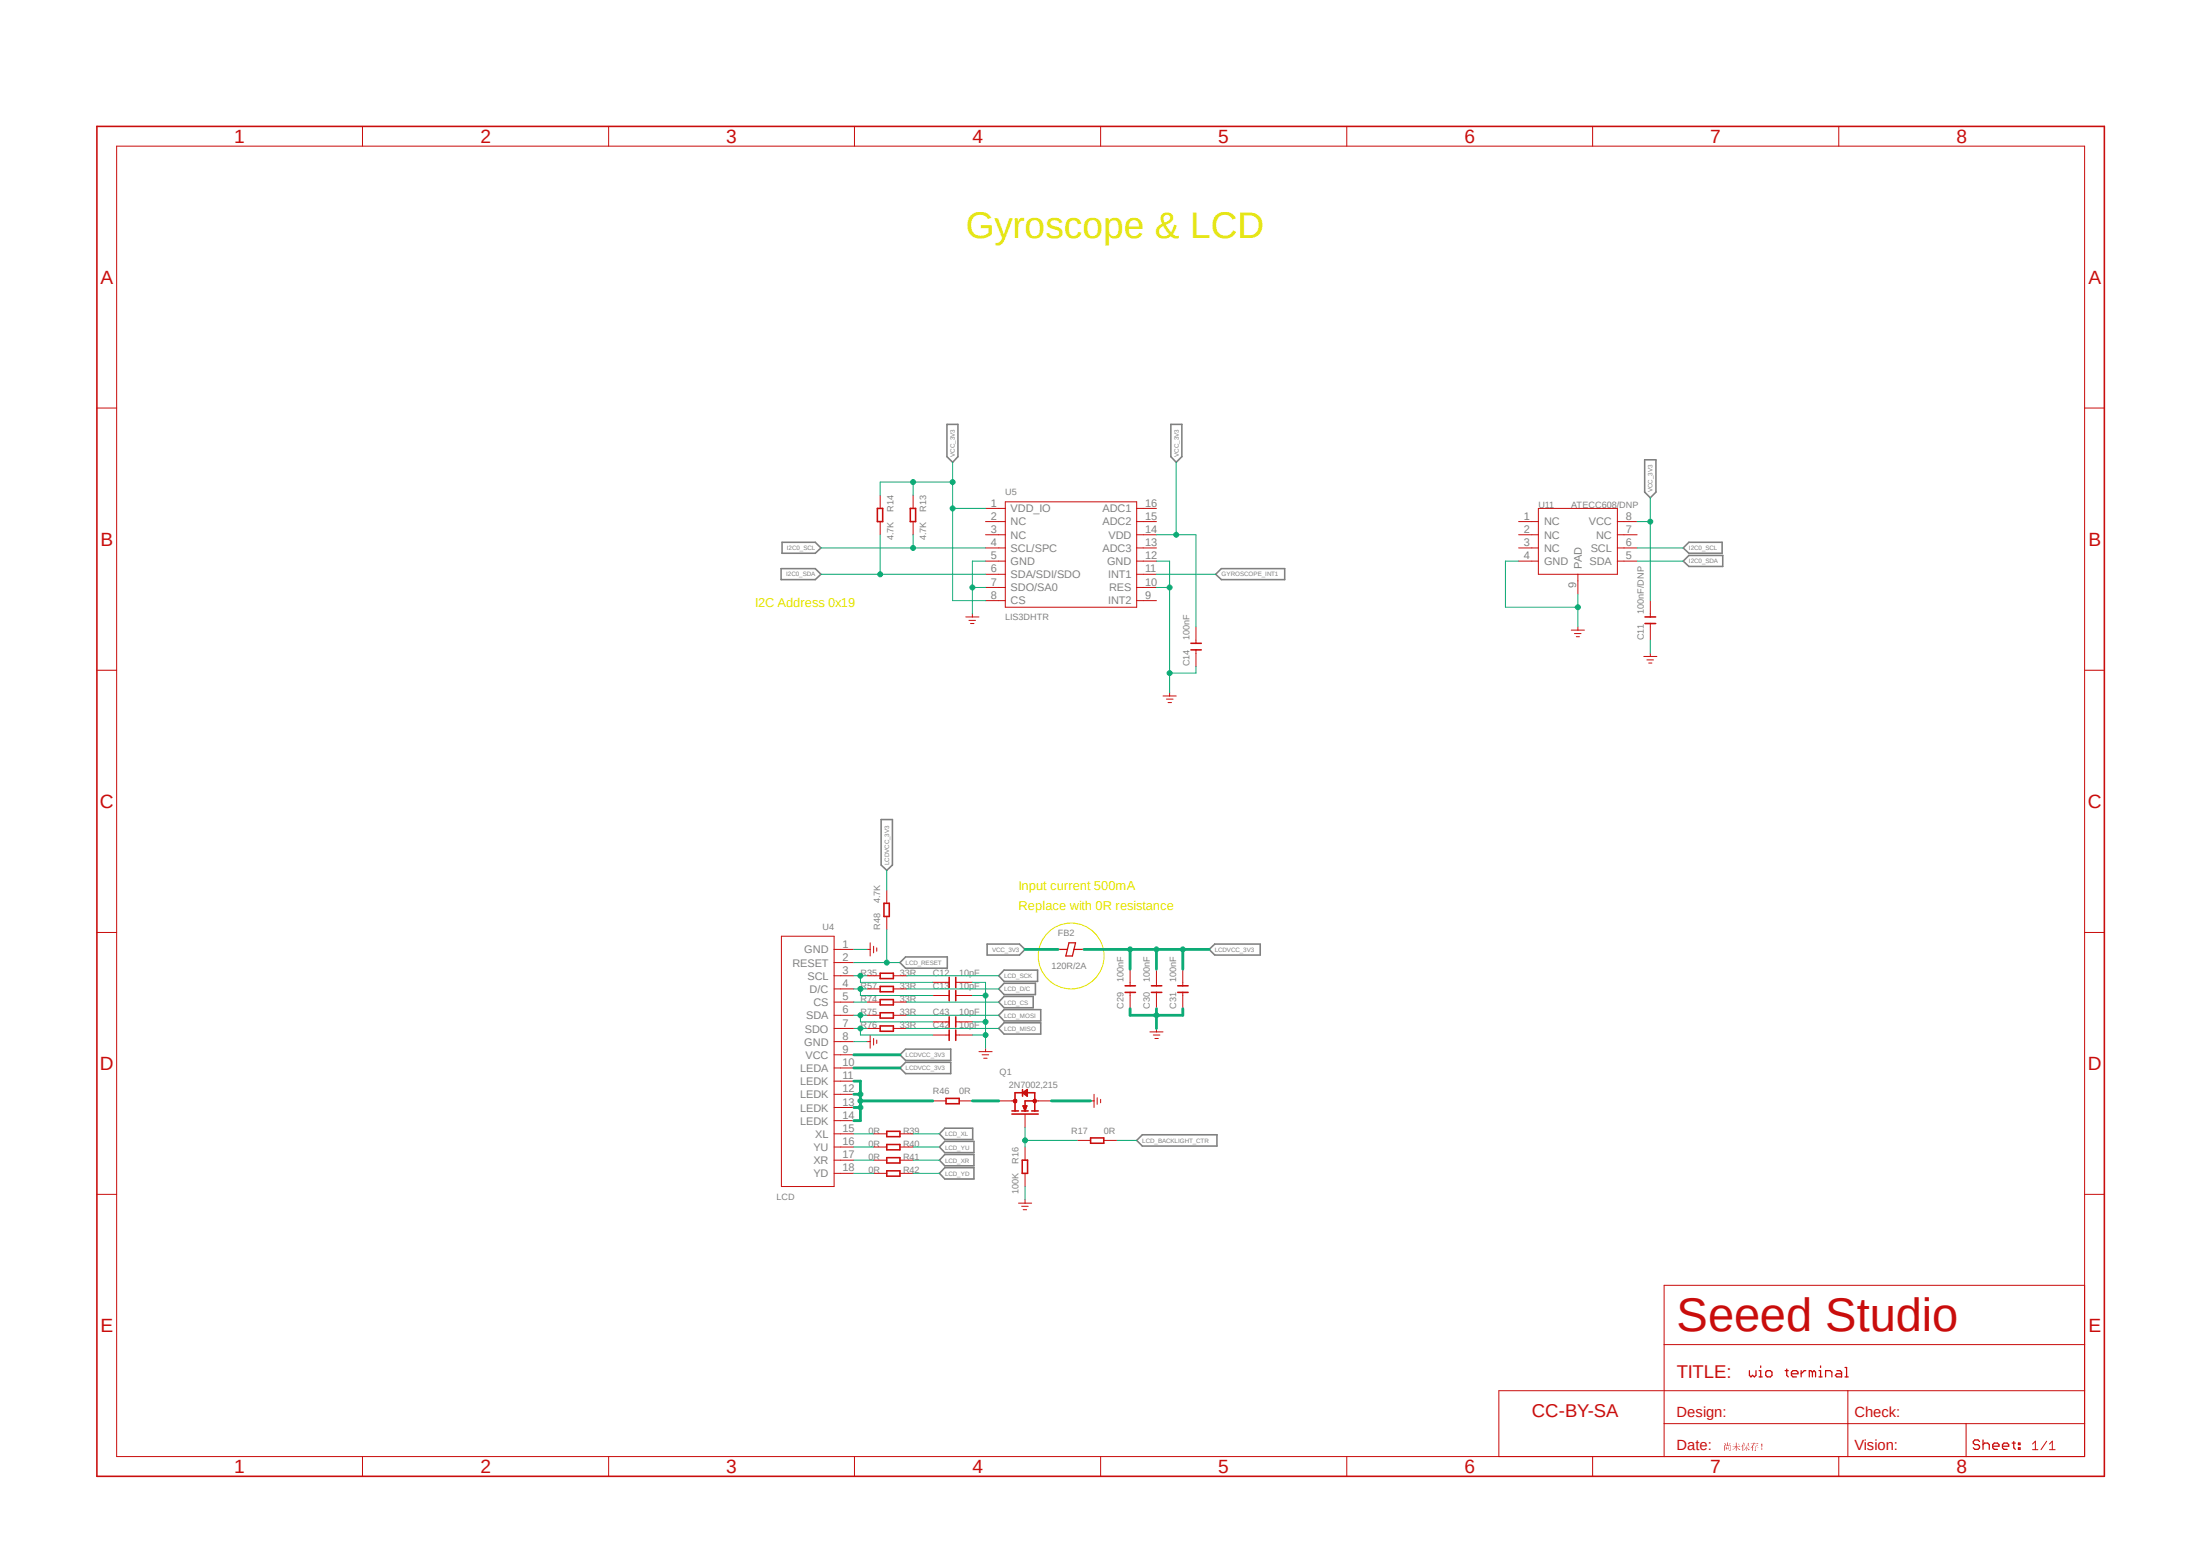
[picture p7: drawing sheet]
<svg xmlns="http://www.w3.org/2000/svg" width="297mm" height="210mm" viewBox="0 0 297 210" stroke-linecap="round" stroke-linejoin="round" font-family="sans-serif">
<path d="M12.7 16.8l88.6 188.9M284.4 16.8l-88.7 188.9" fill="none" stroke="#fff" stroke-width=".14"/>
<circle cx="144.6" cy="129" r="4.4" fill="none" stroke="#e6e600" stroke-width=".14"/>
<g fill="none" stroke="#808080" stroke-width=".21">
<path d="M127.8 57.3h1.5v4.3l-.7 .8-.8-.8zM158.1 57.3h1.5v4.3l-.8 .8-.7-.8zM105.5 76.8h4.6l.7 .7-.7 .7h-4.6zM105.6 73.2h4.5l.7 .8-.7 .7h-4.5zM164.1 77.5l.8-.7h8.5v1.4h-8.5zM222 62.1h1.6v4.3l-.8 .8-.8-.8zM227.2 75.7l.8-.7h4.6v1.5h-4.6zM227.2 74l.8-.8h4.5v1.5h-4.5zM119 110.6h1.5v6.2l-.8 .7-.7-.7zM122.3 129.2h5.6v1.5h-5.6l-.8-.8zM133.3 127.4h4.3l.8 .7-.8 .8h-4.3zM135.6 132.7h4.2v1.5h-4.2l-.8-.7z"/>
<path d="M135.6 134.5h3.9v1.5h-3.9l-.8-.7zM135.6 130.9h4.5v1.6h-4.5l-.8-.8zM135.6 136.3h4.9v1.5h-4.9l-.8-.8zM135.6 138h4.9v1.6h-4.9l-.8-.8zM163.2 128.1l.8-.7h6.1v1.5h-6.1zM122.3 141.6h6.1v1.5h-6.1l-.8-.7zM122.3 143.4h6.1v1.5h-6.1l-.8-.8zM127.6 152.3h3.7v1.5h-3.7l-.8-.8zM127.6 155.8h3.9v1.6h-3.9l-.8-.8zM127.6 154.1h3.9v1.5h-3.9l-.8-.8zM127.6 157.6h3.9v1.5h-3.9l-.8-.7zM154.2 153.2h10.1v1.5h-10.1l-.7-.8z"/>
</g>
<g fill="none" stroke="#c90d0c" stroke-width=".14">
<path d="M15.7 19.7h265.7v176.9h-265.7zM48.9 17.1v2.6M82.2 17.1v2.6M115.4 17.1v2.6M148.6 17.1v2.6M181.8 17.1v2.6M215 17.1v2.6M248.2 17.1v2.6M13.1 55.1h2.6M281.4 55.1h2.7M13.1 90.5h2.6M281.4 90.5h2.7"/>
<path d="M13.1 125.9h2.6M281.4 125.9h2.7M13.1 161.2h2.6M281.4 173.5h-56.7v23.1M281.4 161.2h2.7M48.9 196.6v2.7M82.2 196.6v2.7M115.4 196.6v2.7M148.6 196.6v2.7M181.8 196.6v2.7M215 196.6v2.7M224.6 187.7h-22.2v8.9"/>
<path d="M224.7 192.2h56.7M224.7 187.7h56.7M224.7 181.5h56.7M248.2 196.6v2.7M249.5 187.7v8.9M265.4 192.2v4.4M274.4 194.9l.4-.4v1.2M274.4 195.7h.7M276.3 194.5l-.8 1.2M276.7 195.7h.8M276.7 194.9l.4-.4v1.2"/>
</g>
<g fill="none" stroke="#c90d0c" stroke-width=".17">
<path d="M236.2 185v.6l.2 .2 .2-.2 .3 .2 .2-.2v-.6M237.5 185h.2v.8M237.5 185.8h.4M237.7 184.4v.2M238.6 185h.4l.2 .2v.4l-.2 .2h-.4l-.2-.2v-.4zM241 185h.4M241.2 184.8v.8l.2 .2M241.9 185.4h.8v-.2l-.2-.2h-.4l-.2 .2v.4l.2 .2h.4M243.2 185v.8M243.8 185h-.2l-.4 .4M244.7 185.2l-.2-.2h-.2v.8M244.7 185.2v.6"/>
<path d="M244.7 185.2l.2-.2 .2 .2v.6M245.6 185h.2v.8M245.6 185.8h.4M245.8 184.4v.2M246.5 185.8v-.8h.6l.2 .2v.6M248 185h.4l.2 .2v.6h-.6l-.2-.2 .2-.2h.6M249.1 185.8h.4M249.1 184.6h.2v1.2M267.3 194.6l-.3-.2h-.4l-.2 .2v.2l.2 .2h.4l.3 .2v.2l-.3 .2h-.4l-.2-.2M267.7 194.4v1.2M267.7 195l.2-.2h.5l.2 .2v.6M269 195.2h.9v-.2l-.2-.2h-.5l-.2 .2v.4l.2 .2h.5"/>
<path d="M270.3 195.2h.9v-.2l-.2-.2h-.4l-.3 .2v.4l.3 .2h.4M271.7 194.8h.4M271.9 194.6v.8l.2 .2M272.5 194.8h.2v.2h-.2zM272.5 195.4h.2v.2h-.2z"/>
</g>
<path d="M13.1 17.1h271v182.2h-271z" fill="none" stroke="#c90d0c" stroke-width=".21"/>
<path d="M232.8 194.8l.2 .1v.2zM233 195.2l.4 .1-.1 .4v-.1l-.3 .1zM233.1 195.3v.2h.2v-.2zM232.7 195.1h.5v-.4h.1v.4l.3-.3v.1l-.2 .2h.3l-.1 .7-.3-.1h.3v-.5h-.8v.6h-.1zM234 194.9h.4v-.2l.1 .1-.1 .1h.3h.1h-.4v.3h.4v-.1l.1 .1h-.4l.4 .5-.2-.1-.3-.4v.6v-.5l-.6 .4 .5-.5h-.4h.5v-.3zM235.5 194.8h.5v-.1l.1 .1v.4l-.3-.1v.2l.3-.1 .1 .1h-.3l.3 .4h-.1l-.3-.4v.5v-.4l-.4 .4 .3-.5h-.3h.4v-.2l-.3 .1zM235.6 194.8v.3h.4v-.3zM235.4 194.7l.1 .1-.2 .2 .1 .1-.1 .7h-.1v-.7l-.1 .2zM236.3 194.9h.4l.1-.2 .1 .1-.1 .1h.4l.1-.1 .1 .1h-.6a.91 .91 0 0 0-.2 .9v-.5l-.3 .2 .4-.6zM236.7 195.1l.5-.1 .1 .1-.2 .1v.2l.2-.1 .1 .1h-.3l-.1 .4-.1-.1h.1v-.3h-.3h.3v-.2h.1l.1-.1zM237.8 195.6a.1 .1 0 0 1 .2 0 .1 .1 0 0 1-.2 0zM237.8 194.9h.1v.5z" fill="#c90d0c"/>
<g fill="none" stroke="#c90d0c" stroke-width=".14">
<path d="M118.8 66.8v1.8M118.8 70.4v1.8M123.3 66.8v1.8M123.3 70.4v1.8M133.1 68.6h2.6M133.1 70.4h2.6M133.1 72.2h2.6M133.1 74h2.6M133.1 75.7h2.6M133.1 77.5h2.6M133.1 79.3h2.6M135.7 67.7h17.8v14.3h-17.8z"/>
<path d="M153.5 68.6h2.6M153.5 70.4h2.6M153.5 72.2h2.6M153.5 74h2.6M153.5 75.7h2.6M153.5 77.5h2.6M153.5 79.3h2.6M130.4 83.3h1.8M130.8 83.7h.9M131 84.2h.5M131.3 82.8v.5M133.1 81.1h2.6"/>
<path d="M153.5 81.1h2.6M157 93.9h1.8M157.5 94.4h.9M157.7 94.8h.5M157.9 93.5v.4M161.5 84.6v2.2M161.5 87.7v2.3M105.5 126.4h7.1v33.7h-7.1zM112.6 128.1h2.7M112.6 129.9h2.7M112.6 131.7h2.7M112.6 133.5h2.7"/>
<path d="M112.6 135.3h2.7M112.6 137h2.7M112.6 138.8h2.7M117.1 128.1h.4M117.5 127.3v1.7M117.5 139.7v1.8M117.9 127.7v.9M118.4 127.9v.5M112.6 140.6h2.7M112.6 142.4h2.7M112.6 144.1h2.7M112.6 145.9h2.7"/>
<path d="M112.6 147.7h2.7M112.6 149.5h2.7M112.6 151.3h2.7M112.6 153h2.7M112.6 154.8h2.7M112.6 156.6h2.7M112.6 158.4h2.7M117.1 140.6h.4M117.9 140.2v.9M118.4 140.4v.4M136.6 148.6h.4M139.7 148.6h.5"/>
</g>
<g fill="none" stroke="#c90d0c" stroke-width=".21">
<path d="M118.4 68.6h.8v1.8h-.8zM122.9 68.6h.7v1.8h-.7zM160.8 87.7h1.4M160.8 86.8h1.4M136.6 149.9h.9M136.6 150.4h3.6M137 149.9v-2.4h2.7v2.4M137.9 149.9h.9M138 147.5l.7-.4v.9zM138 147.1v.9M138.1 149.3l.3 .6 .2-.6M138.1 149.3h.5"/>
<path d="M138.1 149.3l.3 .4M138.4 147.5l.3 .2M138.4 147.5l.2 .2M138.6 147.3l-.2 .2M138.6 149.3l-.2 .4M138.6 149.3l-.3 .3M138.7 147.3l-.3 .2M139.3 149.9h.9M139.7 148.6h-1.3v1.1"/>
</g>
<path d="M136.9 148.4l.1-.1 .2 .1v.4l-.2 .1-.1-.1-.1-.2 .3-.1v.2l-.3-.1z" fill-rule="evenodd" fill="#c90d0c"/>
<path d="M136.9 148.4l.1-.1 .2 .1v.4l-.2 .1-.1-.1-.1-.2 .3-.1v.2l-.3-.1z" fill="none" stroke="#c90d0c" stroke-width=".14"/>
<path d="M139.5 148.4l.2-.1 .2 .1 .1 .2-.1 .2-.2 .1-.2-.1-.1-.2 .4-.1v.2l-.4-.1z" fill-rule="evenodd" fill="#c90d0c"/>
<g fill="none" stroke="#c90d0c" stroke-width=".14">
<path d="M205 70.4h2.7M205 72.2h2.7M205 74h2.7M205 75.7h2.7M207.7 68.6h10.7v8.9h-10.7zM213 77.5v2.7M218.4 70.4h2.6M218.4 72.2h2.6M218.4 74h2.6M218.4 75.7h2.6M212.1 85h1.8M212.6 85.5h.8"/>
<path d="M212.8 85.9h.4M213 84.6v.4M221.9 88.6h1.8M222.3 89.1h.9M222.6 89.5h.4M222.8 81.1v2.2M222.8 84.2v2.2M222.8 88.2v.4M117.1 131.7h1.7M117.1 133.5h1.7M117.1 135.3h1.7M117.1 137h1.7"/>
<path d="M117.1 138.8h1.7M119.7 120.1v1.8M119.7 123.7v1.8M120.6 131.7h1.8M120.6 133.5h1.8M120.6 135.3h1.8M120.6 137h1.8M120.6 138.8h1.8M125.9 139.7h2.2M125.9 132.6h2.2M125.9 134.4h2.2M125.9 137.9h2.2"/>
<path d="M129 139.7h2.3M129 132.6h2.3M129 134.4h2.3M129 137.9h2.3M152.6 130.8v2.3M152.6 133.9v2.2M155.2 139.3h1.8M155.7 139.7h.9M156.1 130.8v2.3M156.1 133.9v2.2M156.1 138.8v.5M159.7 130.8v2.3"/>
<path d="M159.7 133.9v2.2M117.9 153h1.8M117.9 154.8h1.8M117.9 156.6h1.8M117.9 158.4h1.8M121.5 153h1.8M121.5 154.8h1.8M121.5 156.6h1.8M121.5 158.4h1.8M125.9 148.6h1.8M129.5 148.6h1.8M132.2 141.9h1.7"/>
<path d="M132.6 142.4h.9M132.8 142.8h.5M133.1 141.5v.4M134.8 148.6h1.8M138.4 150.4v1.7M138.4 154.8v1.8M138.4 158.4v1.7M139.5 148.4l.2-.1 .2 .1 .1 .2-.1 .2-.2 .1-.2-.1-.1-.2 .4-.1v.2l-.4-.1zM140.2 148.6h1.7M145.5 153.9h1.7M147.2 148.6h.5M147.7 147.7v1.8"/>
<path d="M148.1 148.2v.9M148.6 148.4v.4M149 153.9h1.8M155.9 140.2h.5M137.5 162.4h1.8M137.9 162.8h.9M138.1 163.3h.5M138.4 161.9v.5"/>
</g>
<g fill="none" stroke="#c90d0c" stroke-width=".21">
<path d="M222.1 84.2h1.4M222.1 83.3h1.4M118.8 131.4h1.8v.7h-1.8zM118.8 133.1h1.8v.8h-1.8zM118.8 134.9h1.8v.7h-1.8zM118.8 136.7h1.8v.7h-1.8zM118.8 138.5h1.8v.7h-1.8zM119.3 121.9h.8v1.8h-.8zM128.1 131.9v1.4M128.1 133.7v1.4M128.1 137.2v1.4M128.1 139v1.4"/>
<path d="M129 131.9v1.4M129 133.7v1.4M129 137.2v1.4M129 139v1.4M151.9 133.9h1.4M151.9 133.1h1.4M155.4 133.9h1.4M155.4 133.1h1.4M159 133.9h1.4M159 133.1h1.4M119.7 152.7h1.8v.7h-1.8zM119.7 154.5h1.8v.7h-1.8z"/>
<path d="M119.7 156.3h1.8v.7h-1.8zM119.7 158h1.8v.7h-1.8zM127.7 148.3h1.8v.7h-1.8zM138 156.6h.7v1.8h-.7zM147.2 153.6h1.8v.7h-1.8z"/>
</g>
<path d="M142.8 128.1h1.3M144.3 127.3h.9l-.4 1.7h-.9zM145 128.1h1.3" fill="none" stroke="#c90d0c" stroke-width=".17"/>
<path d="M131.3 79.3h1.8M133.1 75.7h-1.8v7.1" fill="none" stroke="#0dab76" stroke-width=".14"/>
<circle cx="131.3" cy="79.3" r=".33" fill="#0dab76"/>
<g fill="none" stroke="#0dab76" stroke-width=".14">
<path d="M156.1 75.7h1.8v17.8M156.1 79.3h1.8"/>
<circle cx="131.3" cy="79.3" r=".33"/>
</g>
<circle cx="157.9" cy="79.3" r=".33" fill="#0dab76"/>
<g fill="none" stroke="#0dab76" stroke-width=".14">
<path d="M161.5 90v.8h-3.6"/>
<circle cx="157.9" cy="79.3" r=".33"/>
</g>
<circle cx="157.9" cy="90.8" r=".33" fill="#0dab76"/>
<g fill="none" stroke="#0dab76" stroke-width=".14">
<path d="M115.3 128.1h1.8M115.3 140.6h1.8M138.4 160.1v1.8"/>
<circle cx="157.9" cy="90.8" r=".33"/>
</g>
<path d="M152.6 136.1v.9h7.1v-.9M156.1 136.1v.9" fill="none" stroke="#0dab76" stroke-width=".38"/>
<circle cx="156.1" cy="137" r=".33" fill="#0dab76"/>
<g fill="none" stroke="#0dab76" stroke-width=".14">
<path d="M205 75.7h-1.8v6.3h9.8M213 80.2v4.4"/>
<circle cx="156.1" cy="137" r=".33"/>
</g>
<path d="M156.1 137v1.8M141.9 148.6h5.3" fill="none" stroke="#0dab76" stroke-width=".38"/>
<circle cx="213" cy="82" r=".33" fill="#0dab76"/>
<g fill="none" stroke="#0dab76" stroke-width=".14">
<path d="M222.8 86.4v1.8M131.3 132.6h1.8v8.9M131.3 134.4h1.8"/>
<circle cx="213" cy="82" r=".33"/>
</g>
<circle cx="133.1" cy="134.4" r=".33" fill="#0dab76"/>
<g fill="none" stroke="#0dab76" stroke-width=".14">
<path d="M131.3 137.9h1.8"/>
<circle cx="133.1" cy="134.4" r=".33"/>
</g>
<circle cx="133.1" cy="137.9" r=".33" fill="#0dab76"/>
<g fill="none" stroke="#0dab76" stroke-width=".14">
<path d="M131.3 139.7h1.8"/>
<circle cx="133.1" cy="137.9" r=".33"/>
</g>
<circle cx="133.1" cy="139.7" r=".33" fill="#0dab76"/>
<g fill="none" stroke="#0dab76" stroke-width=".14">
<path d="M128.6 68.6h4.5M128.6 65.1v16"/>
<circle cx="133.1" cy="139.7" r=".33"/>
</g>
<circle cx="128.6" cy="68.6" r=".33" fill="#0dab76"/>
<g fill="none" stroke="#0dab76" stroke-width=".14">
<path d="M123.3 65.1v1.7M128.6 65.1h-9.8v1.7M128.6 81.1h4.5"/>
<circle cx="128.6" cy="68.6" r=".33"/>
</g>
<circle cx="123.3" cy="65.1" r=".33" fill="#0dab76"/>
<g fill="none" stroke="#0dab76" stroke-width=".14">
<path d="M128.6 62.4v2.7"/>
<circle cx="123.3" cy="65.1" r=".33"/>
</g>
<circle cx="128.6" cy="65.1" r=".33" fill="#0dab76"/>
<g fill="none" stroke="#0dab76" stroke-width=".14">
<path d="M156.1 72.2h5.4v12.4M158.8 62.4v9.8"/>
<circle cx="128.6" cy="65.1" r=".33"/>
</g>
<circle cx="158.8" cy="72.2" r=".33" fill="#0dab76"/>
<g fill="none" stroke="#0dab76" stroke-width=".14">
<path d="M221 70.4h1.8M222.8 67.2v13.9"/>
<circle cx="158.8" cy="72.2" r=".33"/>
</g>
<path d="M138.4 128.1h4.4" fill="none" stroke="#0dab76" stroke-width=".38"/>
<circle cx="222.8" cy="70.4" r=".33" fill="#0dab76"/>
<g fill="none" stroke="#0dab76" stroke-width=".14">
<path d="M110.8 77.5h22.3M118.8 72.2v5.3"/>
<circle cx="222.8" cy="70.4" r=".33"/>
</g>
<circle cx="118.8" cy="77.5" r=".33" fill="#0dab76"/>
<g fill="none" stroke="#0dab76" stroke-width=".14">
<path d="M110.8 74h22.3M123.3 72.2v1.8M221 75.7h6.2"/>
<circle cx="118.8" cy="77.5" r=".33"/>
</g>
<circle cx="123.3" cy="74" r=".33" fill="#0dab76"/>
<g fill="none" stroke="#0dab76" stroke-width=".14">
<path d="M221 74h6.2M115.3 129.9h6.2"/>
<circle cx="123.3" cy="74" r=".33"/>
</g>
<circle cx="119.7" cy="129.9" r=".33" fill="#0dab76"/>
<g fill="none" stroke="#0dab76" stroke-width=".14">
<path d="M119.7 125.5v4.4M122.4 133.5h12.4M122.4 135.3h12.4M123.3 153h3.5M123.3 156.6h3.5M123.3 158.4h3.5M138.4 152.1v2.7M138.4 153.9h7.1"/>
<circle cx="119.7" cy="129.9" r=".33"/>
</g>
<circle cx="138.4" cy="153.9" r=".33" fill="#0dab76"/>
<g fill="none" stroke="#0dab76" stroke-width=".14">
<path d="M150.8 153.9h2.7"/>
<circle cx="138.4" cy="153.9" r=".33"/>
</g>
<path d="M146.3 128.1h16.9M152.6 128.1v2.7" fill="none" stroke="#0dab76" stroke-width=".38"/>
<circle cx="152.6" cy="128.1" r=".33" fill="#0dab76"/>
<circle cx="152.6" cy="128.1" r=".33" fill="none" stroke="#0dab76" stroke-width=".14"/>
<path d="M156.1 128.1v2.7" fill="none" stroke="#0dab76" stroke-width=".38"/>
<circle cx="156.1" cy="128.1" r=".33" fill="#0dab76"/>
<circle cx="156.1" cy="128.1" r=".33" fill="none" stroke="#0dab76" stroke-width=".14"/>
<path d="M159.7 128.1v2.7" fill="none" stroke="#0dab76" stroke-width=".38"/>
<circle cx="159.7" cy="128.1" r=".33" fill="#0dab76"/>
<g fill="none" stroke="#0dab76" stroke-width=".14">
<path d="M119.7 117.5v2.6M122.4 131.7h12.4M115.3 153h2.6M115.3 154.8h2.6M115.3 156.6h2.6M115.3 158.4h2.6M123.3 154.8h3.5"/>
<circle cx="159.7" cy="128.1" r=".33"/>
</g>
<path d="M115.3 142.4h6.2M115.3 144.1h6.2M115.3 145.9h.9v5.4h-.9M115.3 147.7h.9" fill="none" stroke="#0dab76" stroke-width=".38"/>
<circle cx="116.2" cy="147.7" r=".33" fill="#0dab76"/>
<circle cx="116.2" cy="147.7" r=".33" fill="none" stroke="#0dab76" stroke-width=".14"/>
<path d="M115.3 149.5h.9" fill="none" stroke="#0dab76" stroke-width=".38"/>
<circle cx="116.2" cy="149.5" r=".33" fill="#0dab76"/>
<circle cx="116.2" cy="149.5" r=".33" fill="none" stroke="#0dab76" stroke-width=".14"/>
<circle cx="116.2" cy="148.6" r=".33" fill="#0dab76"/>
<g fill="none" stroke="#0dab76" stroke-width=".14">
<path d="M156.1 77.5h8M115.3 131.7h1.8M116.2 131.7v.9h9.7"/>
<circle cx="116.2" cy="148.6" r=".33"/>
</g>
<path d="M116.2 148.6h9.7M131.3 148.6h3.5" fill="none" stroke="#0dab76" stroke-width=".38"/>
<circle cx="116.2" cy="131.7" r=".33" fill="#0dab76"/>
<g fill="none" stroke="#0dab76" stroke-width=".14">
<path d="M115.3 133.5h1.8M116.2 133.5v.9h9.7"/>
<circle cx="116.2" cy="131.7" r=".33"/>
</g>
<circle cx="116.2" cy="133.5" r=".33" fill="#0dab76"/>
<g fill="none" stroke="#0dab76" stroke-width=".14">
<path d="M115.3 135.3h1.8M115.3 137h1.8M116.2 137v.9h9.7"/>
<circle cx="116.2" cy="133.5" r=".33"/>
</g>
<circle cx="116.2" cy="137" r=".33" fill="#0dab76"/>
<g fill="none" stroke="#0dab76" stroke-width=".14">
<path d="M115.3 138.8h1.8M116.2 138.8v.9h9.7"/>
<circle cx="116.2" cy="137" r=".33"/>
</g>
<circle cx="116.2" cy="138.8" r=".33" fill="#0dab76"/>
<g fill="none" stroke="#0dab76" stroke-width=".14">
<path d="M122.4 137h12.4M122.4 138.8h12.4"/>
<circle cx="116.2" cy="138.8" r=".33"/>
</g>
<text font-size="6.3" fill="#c90d0c" x="226.4" y="179.7">Seeed Studio</text>
<text font-size="5" fill="#e6e600" x="130.4" y="32.2">Gyroscope &amp; LCD</text>
<g font-size="2.6" fill="#c90d0c">
<text x="31.6" y="19.3">1</text>
<text x="64.9" y="19.3">2</text>
<text x="98" y="19.3">3</text>
<text x="131.3" y="19.3">4</text>
<text x="164.5" y="19.3">5</text>
<text x="197.7" y="19.3">6</text>
<text x="230.9" y="19.3">7</text>
<text x="264.1" y="19.3">8</text>
<text x="13.5" y="38.3">A</text>
<text x="281.9" y="38.3">A</text>
<text x="13.5" y="73.7">B</text>
<text x="281.9" y="73.7">B</text>
<text x="13.5" y="109.1">C</text>
<text x="281.9" y="109.1">C</text>
<text x="13.5" y="144.4">D</text>
<text x="281.9" y="144.4">D</text>
<text x="13.5" y="179.8">E</text>
<text x="281.9" y="179.8">E</text>
<text x="31.6" y="198.8">1</text>
<text x="64.9" y="198.8">2</text>
<text x="98" y="198.8">3</text>
<text x="131.3" y="198.8">4</text>
<text x="164.5" y="198.8">5</text>
<text x="197.7" y="198.8">6</text>
<text x="230.9" y="198.8">7</text>
<text x="264.1" y="198.8">8</text>
</g>
<g font-size="2.5" fill="#c90d0c">
<text x="226.4" y="185.9">TITLE:</text>
<text x="206.8" y="191.3">CC-BY-SA</text>
</g>
<g font-size="2" fill="#c90d0c">
<text x="226.4" y="191.3">Design:</text>
<text x="250.4" y="191.3">Check:</text>
<text x="226.4" y="195.7">Date:</text>
<text x="250.4" y="195.7">Vision:</text>
</g>
<g font-size="1.7" fill="#e6e600">
<text x="101.9" y="82">I2C Address 0x19</text>
<text x="137.5" y="122.8">Replace with 0R resistance</text>
<text x="137.5" y="120.1">Input current 500mA</text>
</g>
<g font-size="1.5" fill="#808080">
<text x="133.8" y="68.4">1</text>
<text x="133.8" y="70.1">2</text>
<text x="133.8" y="71.9">3</text>
<text x="136.4" y="69.1">VDD_IO</text>
<text x="136.4" y="70.9">NC</text>
<text x="148.8" y="70.9">ADC2</text>
<text x="148.8" y="69.1">ADC1</text>
<text x="154.6" y="71.9">14</text>
<text x="154.6" y="70.1">15</text>
<text x="154.6" y="68.4">16</text>
<text x="205.7" y="70.1">1</text>
<text x="205.7" y="71.9">2</text>
<text x="208.4" y="70.9">NC</text>
<text x="214.5" y="70.9">VCC</text>
<text x="219.5" y="71.9">7</text>
<text x="219.5" y="70.1">8</text>
<text x="133.8" y="73.7">4</text>
<text x="133.8" y="75.5">5</text>
<text x="133.8" y="77.3">6</text>
<text x="136.4" y="72.7">NC</text>
<text x="136.4" y="74.5">SCL/SPC</text>
<text x="136.4" y="76.2">GND</text>
<text x="148.8" y="74.5">ADC3</text>
<text x="149.5" y="76.2">GND</text>
<text x="149.6" y="72.7">VDD</text>
<text x="154.6" y="77.3">11</text>
<text x="154.6" y="75.5">12</text>
<text x="154.6" y="73.7">13</text>
<text x="205.7" y="73.7">3</text>
<text x="205.7" y="75.5">4</text>
<text x="208.4" y="72.7">NC</text>
<text x="208.4" y="74.5">NC</text>
<text x="208.4" y="76.2">GND</text>
<text x="213.6" y="76.8" transform="rotate(-90 213.6 76.8)">PAD</text>
<text x="214.6" y="76.2">SDA</text>
<text x="214.8" y="74.5">SCL</text>
<text x="215.5" y="72.7">NC</text>
<text x="219.5" y="75.5">5</text>
<text x="219.5" y="73.7">6</text>
<text x="133.8" y="79">7</text>
<text x="133.8" y="80.8">8</text>
<text x="136.4" y="78">SDA/SDI/SDO</text>
<text x="136.4" y="79.8">SDO/SA0</text>
<text x="136.4" y="81.6">CS</text>
<text x="149.6" y="81.6">INT2</text>
<text x="149.6" y="78">INT1</text>
<text x="149.7" y="79.8">RES</text>
<text x="154.6" y="80.8">9</text>
<text x="154.6" y="79">10</text>
<text x="212.8" y="79.4" transform="rotate(-90 212.8 79.4)">9</text>
<text x="107" y="130.5">RESET</text>
<text x="108.6" y="128.7">GND</text>
<text x="113.7" y="127.9">1</text>
<text x="113.7" y="129.7">2</text>
<text x="113.7" y="131.4">3</text>
<text x="108.8" y="137.6">SDA</text>
<text x="109" y="132.2">SCL</text>
<text x="109.3" y="134">D/C</text>
<text x="109.8" y="135.8">CS</text>
<text x="113.7" y="133.2">4</text>
<text x="113.7" y="135">5</text>
<text x="113.7" y="136.8">6</text>
<text x="108.6" y="141.1">GND</text>
<text x="108.7" y="139.4">SDO</text>
<text x="108.8" y="142.9">VCC</text>
<text x="113.7" y="138.6">7</text>
<text x="113.7" y="140.3">8</text>
<text x="113.7" y="142.1">9</text>
<text x="113.7" y="143.9">10</text>
<text x="108" y="144.7">LEDA</text>
<text x="108" y="146.5">LEDK</text>
<text x="108" y="148.3">LEDK</text>
<text x="113.7" y="145.7">11</text>
<text x="113.7" y="147.4">12</text>
<text x="113.7" y="149.2">13</text>
<text x="108" y="150">LEDK</text>
<text x="108" y="151.8">LEDK</text>
<text x="109.8" y="155.4">YU</text>
<text x="110.1" y="153.6">XL</text>
<text x="113.7" y="151">14</text>
<text x="113.7" y="152.8">15</text>
<text x="113.7" y="154.6">16</text>
<text x="109.8" y="157.1">XR</text>
<text x="109.8" y="158.9">YD</text>
<text x="113.7" y="156.3">17</text>
<text x="113.7" y="158.1">18</text>
</g>
<g font-size="1.2" fill="#808080">
<text x="120.6" y="69.1" transform="rotate(-90 120.6 69.1)">R14</text>
<text x="125.1" y="69.1" transform="rotate(-90 125.1 69.1)">R13</text>
<text x="135.7" y="66.8">U5</text>
<text x="207.7" y="68.6">U11</text>
<text x="212.1" y="68.6">ATECC608/DNP</text>
<text x="120.6" y="72.9" transform="rotate(-90 120.6 72.9)">4.7K</text>
<text x="125.1" y="72.9" transform="rotate(-90 125.1 72.9)">4.7K</text>
<text x="135.7" y="83.7">LIS3DHTR</text>
<text x="221.9" y="82.8" transform="rotate(-90 221.9 82.8)">100nF/DNP</text>
<text x="160.6" y="90" transform="rotate(-90 160.6 90)">C14</text>
<text x="160.6" y="86.4" transform="rotate(-90 160.6 86.4)">100nF</text>
<text x="221.9" y="86.4" transform="rotate(-90 221.9 86.4)">C11</text>
<text x="111" y="125.5">U4</text>
<text x="118.8" y="125.5" transform="rotate(-90 118.8 125.5)">R48</text>
<text x="118.8" y="121.9" transform="rotate(-90 118.8 121.9)">4.7K</text>
<text x="116.2" y="131.7">R35</text>
<text x="121.5" y="131.7">33R</text>
<text x="125.9" y="131.7">C12</text>
<text x="129.5" y="131.7">10pF</text>
<text x="141.9" y="130.8">120R/2A</text>
<text x="142.8" y="126.4">FB2</text>
<text x="116.2" y="133.5">R57</text>
<text x="116.2" y="135.3">R74</text>
<text x="116.2" y="137">R75</text>
<text x="121.5" y="133.5">33R</text>
<text x="121.5" y="135.3">33R</text>
<text x="121.5" y="137">33R</text>
<text x="125.9" y="133.5">C13</text>
<text x="125.9" y="137">C43</text>
<text x="129.5" y="133.5">10pF</text>
<text x="129.5" y="137">10pF</text>
<text x="151.7" y="136.1" transform="rotate(-90 151.7 136.1)">C29</text>
<text x="151.7" y="132.6" transform="rotate(-90 151.7 132.6)">100nF</text>
<text x="155.2" y="136.1" transform="rotate(-90 155.2 136.1)">C30</text>
<text x="155.2" y="132.6" transform="rotate(-90 155.2 132.6)">100nF</text>
<text x="158.8" y="136.1" transform="rotate(-90 158.8 136.1)">C31</text>
<text x="158.8" y="132.6" transform="rotate(-90 158.8 132.6)">100nF</text>
<text x="116.2" y="138.8">R76</text>
<text x="121.5" y="138.8">33R</text>
<text x="125.9" y="138.8">C42</text>
<text x="129.5" y="138.8">10pF</text>
<text x="125.9" y="147.7">R46</text>
<text x="129.5" y="147.7">0R</text>
<text x="135" y="145">Q1</text>
<text x="136.2" y="146.8">2N7002,215</text>
<text x="117.3" y="153">0R</text>
<text x="117.3" y="154.8">0R</text>
<text x="121.9" y="153">R39</text>
<text x="121.9" y="154.8">R40</text>
<text x="144.6" y="153">R17</text>
<text x="149" y="153">0R</text>
<text x="104.8" y="161.9">LCD</text>
<text x="117.3" y="156.6">0R</text>
<text x="117.3" y="158.4">0R</text>
<text x="121.9" y="156.6">R41</text>
<text x="121.9" y="158.4">R42</text>
<text x="137.5" y="161.2" transform="rotate(-90 137.5 161.2)">100K</text>
<text x="137.5" y="157.1" transform="rotate(-90 137.5 157.1)">R16</text>
</g>
<g font-size=".8" fill="#808080">
<text x="128.9" y="61.6" transform="rotate(-90 128.9 61.6)">VCC_3V3</text>
<text x="159.1" y="61.6" transform="rotate(-90 159.1 61.6)">VCC_3V3</text>
<text x="223.1" y="66.4" transform="rotate(-90 223.1 66.4)">VCC_3V3</text>
<text x="106.1" y="77.8">I2C0_SDA</text>
<text x="106.2" y="74.3">I2C0_SCL</text>
<text x="164.9" y="77.8">GYROSCOPE_INT1</text>
<text x="228" y="76">I2C0_SDA</text>
<text x="228" y="74.3">I2C0_SCL</text>
<text x="120" y="116.8" transform="rotate(-90 120 116.8)">LCDVCC_3V3</text>
<text x="122.3" y="130.3">LCD_RESET</text>
<text x="133.9" y="128.5">VCC_3V3</text>
<text x="164" y="128.5">LCDVCC_3V3</text>
<text x="135.6" y="133.8">LCD_D/C</text>
<text x="135.6" y="135.6">LCD_CS</text>
<text x="135.6" y="132">LCD_SCK</text>
<text x="135.6" y="137.4">LCD_MOSI</text>
<text x="122.3" y="142.7">LCDVCC_3V3</text>
<text x="135.6" y="139.1">LCD_MISO</text>
<text x="122.3" y="144.5">LCDVCC_3V3</text>
<text x="127.6" y="153.4">LCD_XL</text>
<text x="127.6" y="155.2">LCD_YU</text>
<text x="154.2" y="154.3">LCD_BACKLIGHT_CTR</text>
<text x="127.6" y="156.9">LCD_XR</text>
<text x="127.6" y="158.7">LCD_YD</text>
</g>
</svg>
